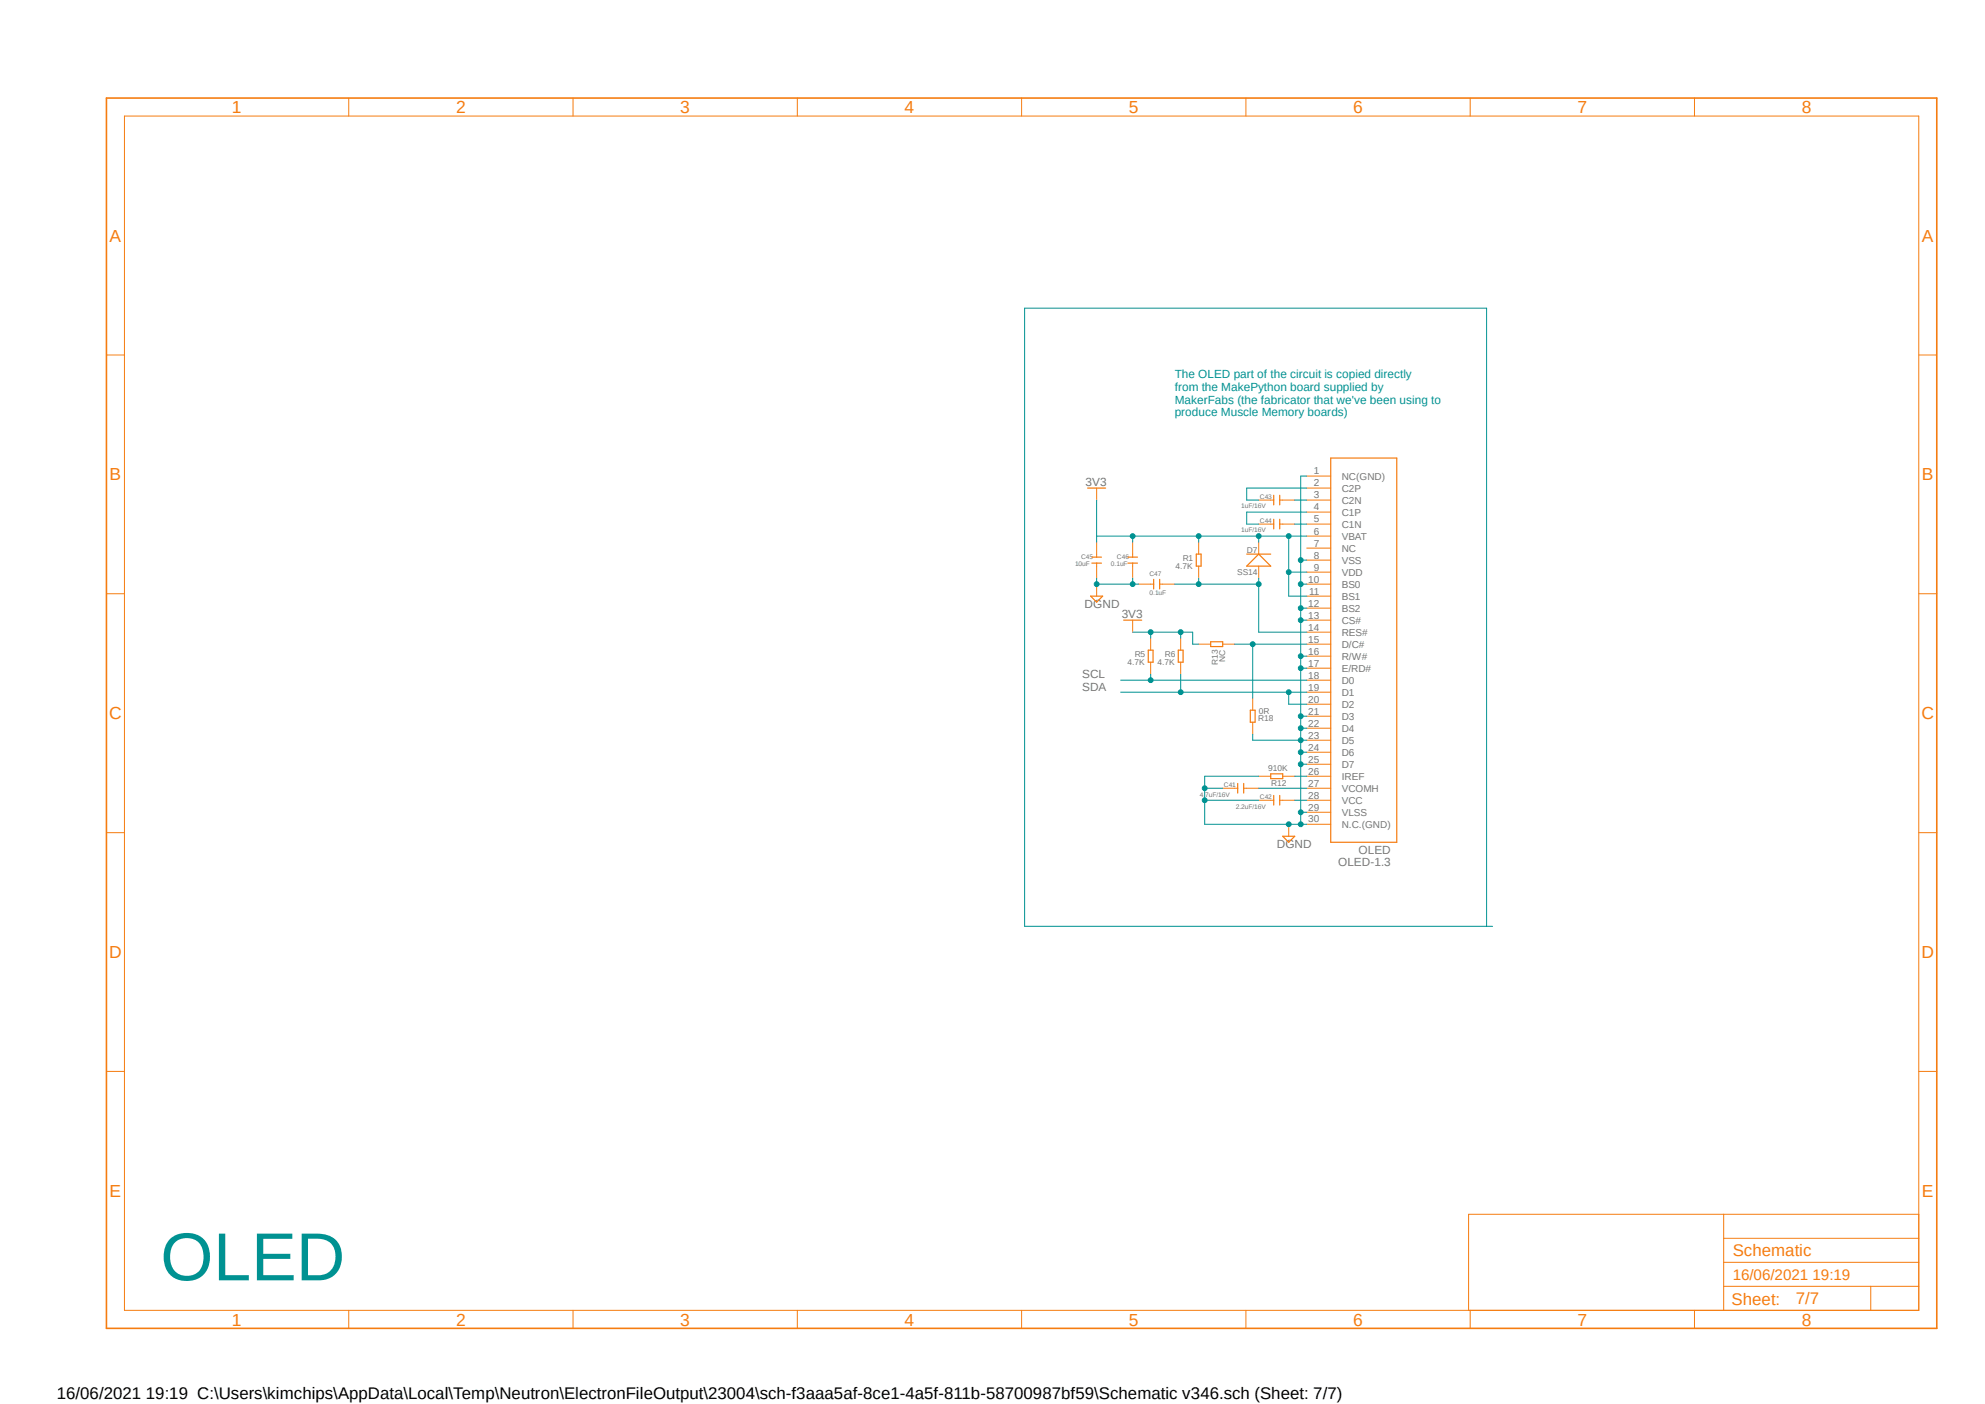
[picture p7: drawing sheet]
<svg xmlns="http://www.w3.org/2000/svg" width="420mm" height="297mm" viewBox="0 0 420 297" stroke-linecap="round" stroke-linejoin="round" font-family="sans-serif">
<path d="M22 20.4l388.2 261.2M410.2 20.4l-388.2 261.2" fill="none" stroke="#fff" stroke-width=".21"/>
<g fill="none" stroke="#f57c10" stroke-width=".21">
<path d="M26.3 24.6h379.7v252.6h-379.7zM73.8 20.7v3.9M121.2 20.7v3.9M168.7 20.7v3.9M216.2 20.7v3.9M263.6 20.7v3.9M311.1 20.7v3.9M358.5 20.7v3.9M22.5 75.1h3.8M406 75.1h3.8M232 103.3v2.5M232 114.7v3.2"/>
<path d="M232 119.1v3.2M239.6 114.7v3.2M239.6 119.1v3.2M253.6 114.7v2.5M253.6 119.8v2.5M266.3 105.8h3.2M266.3 110.9h3.2M266.3 114.7v2.5M266.3 119.8v2.5M270.8 105.8h3.1M270.8 110.9h3.1M276.5 105.8h5.1"/>
<path d="M276.5 110.9h5.1M276.5 100.7h5.1M276.5 103.3h5.1M276.5 108.3h5.1M276.5 113.4h5.1M276.5 116h5.1M276.5 118.5h5.1M22.5 125.6h3.8M232 123.6v2.5M239.6 131.2v2.5M240.9 123.6h3.2M243.5 135v2.5"/>
<path d="M245.4 123.6h3.1M249.8 135v2.5M253.6 136.3h2.6M258.7 136.3h2.5M276.5 123.6h5.1M276.5 136.3h5.1M276.5 121h5.1M276.5 126.1h5.1M276.5 128.7h5.1M276.5 131.2h5.1M276.5 133.7h5.1M276.5 138.8h5.1"/>
<path d="M406 125.6h3.8M243.5 140.1v2.5M249.8 140.1v2.5M265 147.7v2.5M265 152.8v2.5M276.5 141.4h5.1M276.5 143.9h5.1M276.5 146.4h5.1M276.5 149h5.1M276.5 151.5h5.1M276.5 154.1h5.1M276.5 156.6h5.1"/>
<path d="M276.5 159.1h5.1M22.5 176.1h3.8M258.7 166.8h3.2M263.1 166.8h3.2M266.3 169.3h3.2M266.3 164.2h2.6M270.8 169.3h3.1M271.4 164.2h2.5M272.7 174.4v2.5M276.5 166.8h5.1M276.5 169.3h5.1M276.5 164.2h5.1"/>
<path d="M276.5 161.7h5.1M276.5 171.8h5.1M276.5 174.4h5.1M406 176.1h3.8M22.5 226.7h3.8M406 226.7h3.8M364.7 256.9v20.3M406 256.9h-95.3v20.3M73.8 277.2v3.8M121.2 277.2v3.8M168.7 277.2v3.8M216.2 277.2v3.8"/>
<path d="M263.6 277.2v3.8M311.1 277.2v3.8M358.5 277.2v3.8M364.7 272.1h41.3M364.7 267h41.3M364.7 262h41.3M395.8 272.1v5.1"/>
</g>
<path d="M22.5 20.7h387.3v260.3h-387.3z" fill="none" stroke="#f57c10" stroke-width=".34"/>
<g fill="none" stroke="#f57c10" stroke-width=".25">
<path d="M281.6 96.9h13.9v81.3h-13.9zM230.1 103.3h3.8M231 117.9h2M231 119.1h2M238.6 117.9h2.1M238.6 119.1h2.1M253.1 117.2h1v2.6h-1zM263.8 117.2h5.1M266.3 117.2l2.6 2.6h-5.1zM269.5 104.8v2M269.5 109.9v2M270.8 104.8v2"/>
<path d="M270.8 109.9v2M230.8 126.1h2.5l-1.3 1.3zM237.7 131.2h3.9M243 137.5h1v2.6h-1zM244.1 122.6v2M245.4 122.6v2M249.3 137.5h1v2.6h-1zM256.2 135.8h2.5v1h-2.5zM264.5 150.2h1.1v2.6h-1.1zM261.9 165.7v2.1M263.1 165.7v2.1M268.9 163.7h2.5v1h-2.5z"/>
<path d="M269.5 168.3v2M270.8 168.3v2M271.4 176.9h2.5l-1.2 1.3z"/>
</g>
<path d="M272.7 174.4h3.8M276.5 171.8h-1.3v2.6" fill="none" stroke="#009292" stroke-width=".21"/>
<circle cx="275.2" cy="174.4" r=".51" fill="#009292"/>
<g fill="none" stroke="#009292" stroke-width=".21">
<path d="M275.2 118.5h1.3M276.5 100.7h-1.3v22.9h1.3"/>
<circle cx="275.2" cy="174.4" r=".51"/>
</g>
<circle cx="275.2" cy="118.5" r=".51" fill="#009292"/>
<g fill="none" stroke="#009292" stroke-width=".21">
<path d="M275.2 123.6v5.1h1.3"/>
<circle cx="275.2" cy="118.5" r=".51"/>
</g>
<circle cx="275.2" cy="123.6" r=".51" fill="#009292"/>
<g fill="none" stroke="#009292" stroke-width=".21">
<path d="M275.2 128.7v2.5h1.3"/>
<circle cx="275.2" cy="123.6" r=".51"/>
</g>
<circle cx="275.2" cy="128.7" r=".51" fill="#009292"/>
<g fill="none" stroke="#009292" stroke-width=".21">
<path d="M275.2 131.2v7.6"/>
<circle cx="275.2" cy="128.7" r=".51"/>
</g>
<circle cx="275.2" cy="131.2" r=".51" fill="#009292"/>
<g fill="none" stroke="#009292" stroke-width=".21">
<path d="M276.5 138.8h-1.3v2.6h1.3"/>
<circle cx="275.2" cy="131.2" r=".51"/>
</g>
<circle cx="275.2" cy="138.8" r=".51" fill="#009292"/>
<g fill="none" stroke="#009292" stroke-width=".21">
<path d="M275.2 141.4v10.1h1.3"/>
<circle cx="275.2" cy="138.8" r=".51"/>
</g>
<circle cx="275.2" cy="141.4" r=".51" fill="#009292"/>
<g fill="none" stroke="#009292" stroke-width=".21">
<path d="M275.2 151.5v2.6h1.3"/>
<circle cx="275.2" cy="141.4" r=".51"/>
</g>
<circle cx="275.2" cy="151.5" r=".51" fill="#009292"/>
<g fill="none" stroke="#009292" stroke-width=".21">
<path d="M275.2 154.1v2.5h1.3"/>
<circle cx="275.2" cy="151.5" r=".51"/>
</g>
<circle cx="275.2" cy="154.1" r=".51" fill="#009292"/>
<g fill="none" stroke="#009292" stroke-width=".21">
<path d="M275.2 156.6v2.5h1.3"/>
<circle cx="275.2" cy="154.1" r=".51"/>
</g>
<circle cx="275.2" cy="156.6" r=".51" fill="#009292"/>
<g fill="none" stroke="#009292" stroke-width=".21">
<path d="M275.2 159.1v2.6h1.3"/>
<circle cx="275.2" cy="156.6" r=".51"/>
</g>
<circle cx="275.2" cy="159.1" r=".51" fill="#009292"/>
<g fill="none" stroke="#009292" stroke-width=".21">
<path d="M275.2 161.7v10.1"/>
<circle cx="275.2" cy="159.1" r=".51"/>
</g>
<circle cx="275.2" cy="171.8" r=".51" fill="#009292"/>
<circle cx="275.2" cy="171.8" r=".51" fill="none" stroke="#009292" stroke-width=".21"/>
<circle cx="275.2" cy="161.7" r=".51" fill="#009292"/>
<g fill="none" stroke="#009292" stroke-width=".21">
<path d="M266.3 169.3h-11.4v5.1h17.8"/>
<circle cx="275.2" cy="161.7" r=".51"/>
</g>
<circle cx="272.7" cy="174.4" r=".51" fill="#009292"/>
<g fill="none" stroke="#009292" stroke-width=".21">
<path d="M258.7 166.8h-3.8v2.5"/>
<circle cx="272.7" cy="174.4" r=".51"/>
</g>
<circle cx="254.9" cy="169.3" r=".51" fill="#009292"/>
<g fill="none" stroke="#009292" stroke-width=".21">
<path d="M266.3 164.2h-11.4v2.6"/>
<circle cx="254.9" cy="169.3" r=".51"/>
</g>
<circle cx="254.9" cy="166.8" r=".51" fill="#009292"/>
<g fill="none" stroke="#009292" stroke-width=".21">
<path d="M232 122.3v1.3h7.6v-1.3M265 155.3v1.3h10.2"/>
<circle cx="254.9" cy="166.8" r=".51"/>
</g>
<circle cx="232" cy="123.6" r=".51" fill="#009292"/>
<g fill="none" stroke="#009292" stroke-width=".21">
<path d="M239.6 123.6h1.3"/>
<circle cx="232" cy="123.6" r=".51"/>
</g>
<circle cx="239.6" cy="123.6" r=".51" fill="#009292"/>
<g fill="none" stroke="#009292" stroke-width=".21">
<path d="M237.1 146.4h39.4M272.7 146.4v2.6h3.8"/>
<circle cx="239.6" cy="123.6" r=".51"/>
</g>
<circle cx="272.7" cy="146.4" r=".51" fill="#009292"/>
<g fill="none" stroke="#009292" stroke-width=".21">
<path d="M249.8 142.6v3.8"/>
<circle cx="272.7" cy="146.4" r=".51"/>
</g>
<circle cx="249.8" cy="146.4" r=".51" fill="#009292"/>
<g fill="none" stroke="#009292" stroke-width=".21">
<path d="M237.1 143.9h39.4M243.5 142.6v1.3"/>
<circle cx="249.8" cy="146.4" r=".51"/>
</g>
<circle cx="243.5" cy="143.9" r=".51" fill="#009292"/>
<g fill="none" stroke="#009292" stroke-width=".21">
<path d="M273.9 105.8h2.6M273.9 110.9h2.6M276.5 103.3h-12.7v2.5h2.5M276.5 108.3h-12.7v2.6h2.5M253.6 122.3v1.3M266.3 122.3v1.3h-17.8M266.3 166.8h10.2M273.9 164.2h2.6M273.9 169.3h2.6"/>
<circle cx="243.5" cy="143.9" r=".51"/>
</g>
<circle cx="253.6" cy="123.6" r=".51" fill="#009292"/>
<g fill="none" stroke="#009292" stroke-width=".21">
<path d="M266.3 123.6v10.1"/>
<circle cx="253.6" cy="123.6" r=".51"/>
</g>
<circle cx="266.3" cy="123.6" r=".51" fill="#009292"/>
<g fill="none" stroke="#009292" stroke-width=".21">
<path d="M261.2 136.3h15.3M265 136.3v11.4M266.3 133.7h10.2"/>
<circle cx="266.3" cy="123.6" r=".51"/>
</g>
<circle cx="265" cy="136.3" r=".51" fill="#009292"/>
<g fill="none" stroke="#009292" stroke-width=".21">
<path d="M232 114.7v-1.3h7.6v1.3M276.5 121h-3.8v5.1h3.8"/>
<circle cx="265" cy="136.3" r=".51"/>
</g>
<circle cx="272.7" cy="121" r=".51" fill="#009292"/>
<g fill="none" stroke="#009292" stroke-width=".21">
<path d="M239.6 113.4h14M276.5 113.4h-3.8v7.6"/>
<circle cx="272.7" cy="121" r=".51"/>
</g>
<circle cx="239.6" cy="113.4" r=".51" fill="#009292"/>
<circle cx="239.6" cy="113.4" r=".51" fill="none" stroke="#009292" stroke-width=".21"/>
<circle cx="272.7" cy="113.4" r=".51" fill="#009292"/>
<g fill="none" stroke="#009292" stroke-width=".21">
<path d="M272.7 113.4h-19.1v1.3"/>
<circle cx="272.7" cy="113.4" r=".51"/>
</g>
<circle cx="253.6" cy="113.4" r=".51" fill="#009292"/>
<g fill="none" stroke="#009292" stroke-width=".21">
<path d="M266.3 113.4v1.3"/>
<circle cx="253.6" cy="113.4" r=".51"/>
</g>
<circle cx="266.3" cy="113.4" r=".51" fill="#009292"/>
<g fill="none" stroke="#009292" stroke-width=".21">
<path d="M232 105.8v7.6M243.5 135v-1.3h6.3v1.3"/>
<circle cx="266.3" cy="113.4" r=".51"/>
</g>
<circle cx="243.5" cy="133.7" r=".51" fill="#009292"/>
<g fill="none" stroke="#009292" stroke-width=".21">
<path d="M249.8 133.7h2.5v2.6h1.3"/>
<circle cx="243.5" cy="133.7" r=".51"/>
</g>
<circle cx="249.8" cy="133.7" r=".51" fill="#009292"/>
<g fill="none" stroke="#009292" stroke-width=".21">
<path d="M239.6 133.7h3.9M314.5 196v-130.8h-97.7v130.8h99"/>
<circle cx="249.8" cy="133.7" r=".51"/>
</g>
<text font-size="14.4" fill="#009292" x="34" y="270.8">OLED</text>
<g font-size="3.7" fill="#f57c10">
<text x="49.1" y="24">1</text>
<text x="96.5" y="24">2</text>
<text x="143.9" y="24">3</text>
<text x="191.4" y="24">4</text>
<text x="238.8" y="24">5</text>
<text x="286.3" y="24">6</text>
<text x="333.8" y="24">7</text>
<text x="381.2" y="24">8</text>
<text x="23.2" y="51.1">A</text>
<text x="406.6" y="51.1">A</text>
<text x="23.2" y="101.6">B</text>
<text x="406.6" y="101.6">B</text>
<text x="23.1" y="152.2">C</text>
<text x="406.6" y="152.2">C</text>
<text x="23.1" y="202.7">D</text>
<text x="406.6" y="202.7">D</text>
<text x="23.2" y="253.2">E</text>
<text x="406.6" y="253.2">E</text>
<text x="49.1" y="280.4">1</text>
<text x="96.5" y="280.4">2</text>
<text x="143.9" y="280.4">3</text>
<text x="191.4" y="280.4">4</text>
<text x="238.8" y="280.4">5</text>
<text x="286.3" y="280.4">6</text>
<text x="333.8" y="280.4">7</text>
<text x="381.2" y="280.4">8</text>
</g>
<g font-size="3.6" fill="#f57c10">
<text x="366.6" y="265.8">Schematic</text>
<text x="379.9" y="275.9">7/7</text>
<text x="366.4" y="276.1">Sheet:</text>
</g>
<text font-size="3.6" x="12" y="296">16/06/2021 19:19 C:\Users\kimchips\AppData\Local\Temp\Neutron\ElectronFileOutput\23004\sch-f3aaa5af-8ce1-4a5f-811b-58700987bf59\Schematic v346.sch (Sheet: 7/7)</text>
<text font-size="3.2" fill="#f57c10" x="366.6" y="270.8">16/06/2021 19:19</text>
<g font-size="2.5" fill="#009292">
<text x="248.5" y="80.1">The OLED part of the circuit is copied directly</text>
<text x="248.5" y="82.7">from the MakePython board supplied by</text>
<text x="248.5" y="85.4">MakerFabs (the fabricator that we've been using to</text>
<text x="248.5" y="88.1">produce Muscle Memory boards)</text>
</g>
<g font-size="2.5" fill="#757575">
<text x="229.7" y="102.7">3V3</text>
<text x="229.5" y="128.7">DGND</text>
<text x="237.3" y="130.7">3V3</text>
<text x="229" y="143.4">SCL</text>
<text x="229" y="146.2">SDA</text>
<text x="270.1" y="179.5">DGND</text>
<text x="283.1" y="183.3">OLED-1.3</text>
<text x="287.4" y="180.7">OLED</text>
</g>
<g font-size="2.1" fill="#757575">
<text x="278" y="100.4">1</text>
<text x="283.9" y="101.5">NC(GND)</text>
<text x="278" y="102.9">2</text>
<text x="278" y="105.5">3</text>
<text x="278" y="108">4</text>
<text x="283.9" y="104">C2P</text>
<text x="283.9" y="106.6">C2N</text>
<text x="278" y="110.5">5</text>
<text x="278" y="113.1">6</text>
<text x="283.9" y="109.1">C1P</text>
<text x="283.9" y="111.6">C1N</text>
<text x="278" y="115.6">7</text>
<text x="278" y="118.2">8</text>
<text x="283.9" y="114.2">VBAT</text>
<text x="283.9" y="116.7">NC</text>
<text x="283.9" y="119.3">VSS</text>
<text x="276.8" y="123.2">10</text>
<text x="277" y="125.8">11</text>
<text x="278" y="120.7">9</text>
<text x="283.9" y="121.8">VDD</text>
<text x="283.9" y="124.3">BS0</text>
<text x="276.8" y="128.3">12</text>
<text x="276.8" y="130.9">13</text>
<text x="283.9" y="126.9">BS1</text>
<text x="283.9" y="129.4">BS2</text>
<text x="283.9" y="132">CS#</text>
<text x="276.8" y="133.4">14</text>
<text x="276.8" y="135.9">15</text>
<text x="283.9" y="134.5">RES#</text>
<text x="283.9" y="137">D/C#</text>
<text x="276.8" y="138.5">16</text>
<text x="276.8" y="141">17</text>
<text x="276.8" y="143.6">18</text>
<text x="283.9" y="139.6">R/W#</text>
<text x="283.9" y="142.1">E/RD#</text>
<text x="276.8" y="146.1">19</text>
<text x="276.8" y="148.6">20</text>
<text x="283.9" y="144.7">D0</text>
<text x="283.9" y="147.2">D1</text>
<text x="283.9" y="149.7">D2</text>
<text x="276.8" y="151.2">21</text>
<text x="276.8" y="153.7">22</text>
<text x="283.9" y="152.3">D3</text>
<text x="283.9" y="154.8">D4</text>
<text x="276.8" y="156.3">23</text>
<text x="276.8" y="158.8">24</text>
<text x="276.8" y="161.3">25</text>
<text x="283.9" y="157.4">D5</text>
<text x="283.9" y="159.9">D6</text>
<text x="276.8" y="163.9">26</text>
<text x="276.8" y="166.4">27</text>
<text x="283.9" y="162.4">D7</text>
<text x="283.9" y="165">IREF</text>
<text x="283.9" y="167.5">VCOMH</text>
<text x="276.8" y="169">28</text>
<text x="276.8" y="171.5">29</text>
<text x="276.8" y="174">30</text>
<text x="283.9" y="170.1">VCC</text>
<text x="283.9" y="172.6">VLSS</text>
<text x="283.9" y="175.1">N.C.(GND)</text>
</g>
<g font-size="1.8" fill="#757575">
<text x="250.2" y="118.7">R1</text>
<text x="263.8" y="117">D7</text>
<text x="248.7" y="120.3">4.7K</text>
<text x="261.7" y="121.5">SS14</text>
<text x="238.6" y="140.6">4.7K</text>
<text x="240.1" y="139.1">R5</text>
<text x="244.9" y="140.6">4.7K</text>
<text x="246.4" y="139.1">R6</text>
<text x="257.7" y="140.6" transform="rotate(-90 257.7 140.6)">R13</text>
<text x="259.2" y="140.1" transform="rotate(-90 259.2 140.1)">NC</text>
<text x="266.2" y="152.5">R18</text>
<text x="266.3" y="151">0R</text>
<text x="268.4" y="163.2">910K</text>
<text x="269" y="166.2">R12</text>
</g>
<g font-size="1.4" fill="#757575">
<text x="262.6" y="107.6">1uF/16V</text>
<text x="266.6" y="105.5">C43</text>
<text x="262.6" y="112.6">1uF/16V</text>
<text x="266.6" y="110.6">C44</text>
<text x="227.5" y="119.8">10uF</text>
<text x="228.7" y="118.2">C45</text>
<text x="235.1" y="119.8">0.1uF</text>
<text x="236.3" y="118.2">C46</text>
<text x="243.2" y="121.8">C47</text>
<text x="243.2" y="125.9">0.1uF</text>
<text x="258.9" y="166.5">C41</text>
<text x="253.9" y="168.5">4.7uF/16V</text>
<text x="261.5" y="171.1">2.2uF/16V</text>
<text x="266.6" y="169">C42</text>
</g>
</svg>
